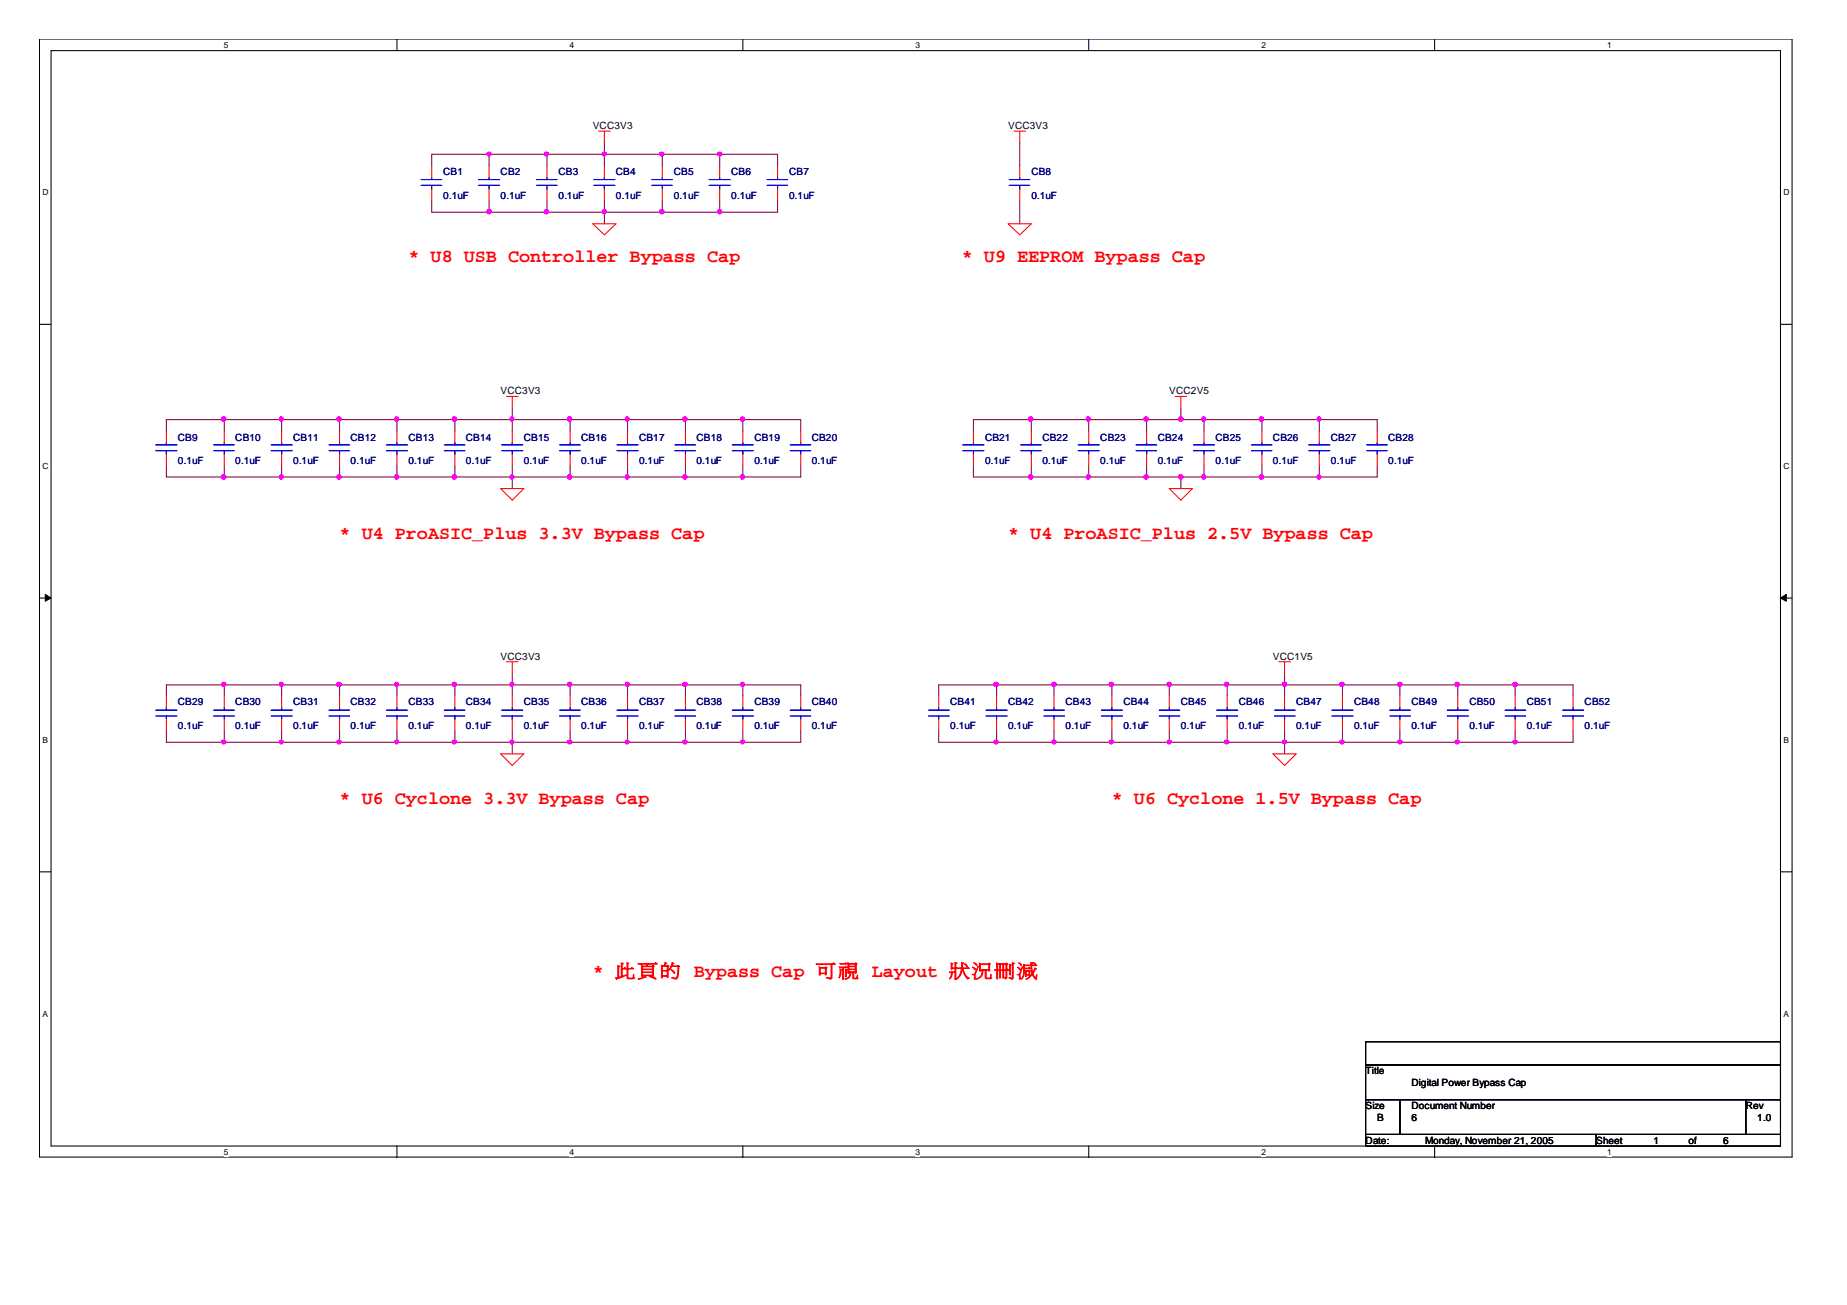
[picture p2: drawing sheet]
<svg xmlns="http://www.w3.org/2000/svg" width="297mm" height="210mm" viewBox="0 0 297 210" stroke-linecap="round" stroke-linejoin="round" font-family="sans-serif">
<path d="M6.3 6.3h281.9v179.8h-281.9zM8.2 8.1h278.1v176.2h-278.1z" fill="none" stroke="#000" stroke-width=".17"/>
<g fill="#fff">
<path d="M36 6.4h.7v1.6h-.7z"/>
<path d="M36 184.5h.7v1.5h-.7z"/>
</g>
<path d="M63.8 6.3v1.8M63.8 184.3v1.9" fill="none" stroke="#000" stroke-width=".17"/>
<g fill="#fff">
<path d="M91.6 6.4h.8v1.6h-.8z"/>
<path d="M91.6 184.5h.8v1.5h-.8z"/>
</g>
<path d="M119.5 6.3v1.8M119.5 184.3v1.9" fill="none" stroke="#000" stroke-width=".17"/>
<g fill="#fff">
<path d="M147.2 6.4h.8v1.6h-.8z"/>
<path d="M147.2 184.5h.8v1.5h-.8z"/>
</g>
<path d="M175.1 6.3v1.8M175.1 184.3v1.9" fill="none" stroke="#000" stroke-width=".17"/>
<g fill="#fff">
<path d="M202.9 6.4h.7v1.6h-.7z"/>
<path d="M202.9 184.5h.7v1.5h-.7z"/>
</g>
<path d="M230.7 6.3v1.8M230.7 184.3v1.9" fill="none" stroke="#000" stroke-width=".17"/>
<g fill="#fff">
<path d="M258.5 6.4h.7v1.6h-.7z"/>
<path d="M258.5 184.5h.7v1.5h-.7z"/>
<path d="M6.9 30.2h1v1.5h-1z"/>
<path d="M286.9 30.2h1v1.5h-1z"/>
<path d="M6.9 74.2h1v1.5h-1z"/>
<path d="M286.9 74.2h1v1.5h-1z"/>
</g>
<path d="M6.3 52.2h1.9M286.3 52.2h1.9" fill="none" stroke="#000" stroke-width=".17"/>
<g fill="#fff">
<path d="M6.9 118.2h.9v1.5h-.9z"/>
<path d="M286.9 118.2h.9v1.5h-.9z"/>
</g>
<path d="M6.3 96.2h1.9M286.3 96.2h1.9" fill="none" stroke="#000" stroke-width=".17"/>
<g fill="#000" stroke="#000" stroke-width=".16">
<path d="M7.3 95.6l.9 .6-.9 .5z" fill-rule="evenodd"/>
<path d="M286.3 96.2l1-.6v1.1z" fill-rule="evenodd"/>
</g>
<g fill="#fff">
<path d="M6.9 162.2h.9v1.6h-.9z"/>
<path d="M286.9 162.2h.9v1.6h-.9z"/>
</g>
<path d="M6.3 140.2h1.9M286.3 140.2h1.9M219.6 167.6h66.7v3.7h-66.7zM219.6 171.3h66.7v5.6h-66.7zM219.6 176.9h5.5v5.6h-5.5zM225.1 176.9h55.7v5.6h-55.7zM280.8 176.9h5.5v5.6h-5.5zM219.6 182.5h37.1v1.8h-37.1zM256.7 182.5h29.6v1.8h-29.6z" fill="none" stroke="#000" stroke-width=".17"/>
<g fill="none" stroke="#800040" stroke-width=".17">
<path d="M69.4 26.7v-1.9h55.7v1.9M69.4 32.3v1.8h55.7v-1.8M78.7 24.8v1.9M78.7 32.3v1.8M88 24.8v1.9M88 32.3v1.8M97.2 23v3.7M97.2 32.3v3.7M106.5 24.8v1.9M106.5 32.3v1.8M115.7 24.8v1.9M115.7 32.3v1.8"/>
<path d="M164 23v3.7M164 32.3v3.7M26.8 69.4v-1.9h102v1.9M26.8 74.9v1.8h102v-1.8M36.1 67.5v1.9M36.1 74.9v1.8M45.3 67.5v1.9M45.3 74.9v1.8M54.6 67.5v1.9M54.6 74.9v1.8M63.8 67.5v1.9M63.8 74.9v1.8"/>
<path d="M73.2 67.5v1.9M73.2 74.9v1.8M82.4 65.6v3.8M82.4 74.9v3.7M91.7 67.5v1.9M91.7 74.9v1.8M100.9 67.5v1.9M100.9 74.9v1.8M110.2 67.5v1.9M110.2 74.9v1.8M119.5 67.5v1.9M119.5 74.9v1.8"/>
<path d="M156.5 69.4v-1.9h65v1.9M156.5 74.9v1.8h65v-1.8M165.9 67.5v1.9M165.9 74.9v1.8M175.1 67.5v1.9M175.1 74.9v1.8M184.4 67.5v1.9M184.4 74.9v1.8M189.9 65.6v1.9M189.9 76.7v1.9M193.6 67.5v1.9M193.6 74.9v1.8"/>
<path d="M202.9 67.5v1.9M202.9 74.9v1.8M212.2 67.5v1.9M212.2 74.9v1.8M26.8 111.9v-1.7h102v1.7M26.8 117.5v1.9h102v-1.9M36.1 110.2v1.7M36.1 117.5v1.9M45.3 110.2v1.7M45.3 117.5v1.9M54.6 110.2v1.7M54.6 117.5v1.9"/>
<path d="M63.8 110.2v1.7M63.8 117.5v1.9M73.2 110.2v1.7M73.2 117.5v1.9M82.4 108.3v3.6M82.4 117.5v3.8M91.7 110.2v1.7M91.7 117.5v1.9M100.9 110.2v1.7M100.9 117.5v1.9M110.2 110.2v1.7M110.2 117.5v1.9"/>
<path d="M119.5 110.2v1.7M119.5 117.5v1.9M151 117.5v1.9h102v-1.9M151 111.9v-1.7h102v1.7M160.3 110.2v1.7M160.3 117.5v1.9M169.5 110.2v1.7M169.5 117.5v1.9M178.8 110.2v1.7M178.8 117.5v1.9M188 110.2v1.7M188 117.5v1.9"/>
<path d="M197.4 110.2v1.7M197.4 117.5v1.9M206.6 108.3v3.6M206.6 117.5v3.8M215.9 110.2v1.7M215.9 117.5v1.9M225.1 110.2v1.7M225.1 117.5v1.9M234.4 110.2v1.7M234.4 117.5v1.9M243.7 110.2v1.7M243.7 117.5v1.9"/>
</g>
<g fill="#f0f" stroke="#f0f" stroke-width=".17">
<circle cx="78.7" cy="24.8" r=".33"/>
<circle cx="106.4" cy="24.8" r=".33"/>
<circle cx="87.9" cy="24.8" r=".33"/>
<circle cx="97.2" cy="24.8" r=".33"/>
<circle cx="115.7" cy="24.8" r=".33"/>
<circle cx="78.6" cy="34" r=".35"/>
<circle cx="115.7" cy="34" r=".35"/>
<circle cx="106.4" cy="34" r=".35"/>
<circle cx="97.2" cy="34" r=".35"/>
<circle cx="87.9" cy="34" r=".35"/>
<circle cx="36" cy="67.4" r=".35"/>
<circle cx="45.2" cy="67.4" r=".33"/>
<circle cx="36" cy="76.7" r=".35"/>
<circle cx="73.1" cy="76.7" r=".35"/>
<circle cx="45.2" cy="76.7" r=".33"/>
<circle cx="100.8" cy="67.4" r=".33"/>
<circle cx="91.6" cy="67.4" r=".35"/>
<circle cx="110.1" cy="67.4" r=".35"/>
<circle cx="119.4" cy="67.4" r=".33"/>
<circle cx="91.6" cy="76.7" r=".35"/>
<circle cx="100.8" cy="76.7" r=".33"/>
<circle cx="110.1" cy="76.7" r=".35"/>
<circle cx="119.4" cy="76.7" r=".33"/>
<circle cx="54.5" cy="76.7" r=".35"/>
<circle cx="82.3" cy="76.7" r=".33"/>
<circle cx="63.8" cy="76.7" r=".33"/>
<circle cx="54.5" cy="67.4" r=".35"/>
<circle cx="73.1" cy="67.4" r=".35"/>
<circle cx="82.3" cy="67.4" r=".33"/>
<circle cx="63.8" cy="67.4" r=".33"/>
<circle cx="212.1" cy="76.7" r=".33"/>
<circle cx="184.3" cy="67.4" r=".35"/>
<circle cx="175" cy="76.7" r=".33"/>
<circle cx="184.3" cy="76.7" r=".35"/>
<circle cx="165.8" cy="76.7" r=".35"/>
<circle cx="165.8" cy="67.4" r=".35"/>
<circle cx="175" cy="67.4" r=".33"/>
<circle cx="193.6" cy="67.4" r=".33"/>
<circle cx="202.8" cy="67.4" r=".35"/>
<circle cx="212.1" cy="67.4" r=".33"/>
<circle cx="202.8" cy="76.7" r=".35"/>
<circle cx="193.6" cy="76.7" r=".33"/>
<circle cx="189.9" cy="76.7" r=".35"/>
<circle cx="189.9" cy="67.4" r=".35"/>
<circle cx="73.1" cy="119.3" r=".33"/>
<circle cx="45.2" cy="110.1" r=".33"/>
<circle cx="36" cy="110.1" r=".35"/>
<circle cx="36" cy="119.3" r=".33"/>
<circle cx="45.2" cy="119.3" r=".31"/>
<circle cx="100.8" cy="110.1" r=".33"/>
<circle cx="91.6" cy="110.1" r=".35"/>
<circle cx="110.1" cy="110.1" r=".35"/>
<circle cx="119.4" cy="110.1" r=".33"/>
<circle cx="91.6" cy="119.3" r=".33"/>
<circle cx="100.9" cy="119.3" r=".31"/>
<circle cx="110.2" cy="119.3" r=".33"/>
<circle cx="119.4" cy="119.3" r=".31"/>
<circle cx="82.3" cy="119.3" r=".31"/>
<circle cx="54.5" cy="119.3" r=".33"/>
<circle cx="63.8" cy="119.3" r=".31"/>
<circle cx="54.5" cy="110.1" r=".35"/>
<circle cx="82.3" cy="110.1" r=".33"/>
<circle cx="73.1" cy="110.1" r=".35"/>
<circle cx="63.8" cy="110.1" r=".33"/>
<circle cx="225.1" cy="119.3" r=".33"/>
<circle cx="197.3" cy="119.3" r=".33"/>
<circle cx="206.6" cy="110.1" r=".35"/>
<circle cx="188" cy="110.1" r=".35"/>
<circle cx="197.3" cy="110.1" r=".35"/>
<circle cx="178.7" cy="119.3" r=".33"/>
<circle cx="160.2" cy="110.1" r=".35"/>
<circle cx="169.5" cy="110.1" r=".35"/>
<circle cx="234.4" cy="119.3" r=".33"/>
<circle cx="243.7" cy="119.3" r=".33"/>
<circle cx="160.2" cy="119.3" r=".33"/>
<circle cx="188.1" cy="119.3" r=".33"/>
<circle cx="206.6" cy="119.3" r=".33"/>
<circle cx="169.5" cy="119.3" r=".33"/>
<circle cx="234.3" cy="110.1" r=".35"/>
<circle cx="243.7" cy="110.1" r=".35"/>
<circle cx="225.1" cy="110.1" r=".35"/>
<circle cx="215.8" cy="119.3" r=".33"/>
<circle cx="178.7" cy="110.1" r=".35"/>
<circle cx="215.8" cy="110.1" r=".35"/>
</g>
<g fill="none" stroke="#f00" stroke-width=".17">
<path d="M69.4 26.7v1.8M69.4 30.4v1.9M78.7 26.7v1.8M78.7 30.4v1.9M88 26.7v1.8M88 30.4v1.9M95.3 36h3.8l-1.9 1.8zM96.3 21.1h1.8M97.2 21.1v1.9M97.2 26.7v1.8M97.2 30.4v1.9M106.5 26.7v1.8"/>
<path d="M106.5 30.4v1.9M115.7 26.7v1.8M115.7 30.4v1.9M125.1 26.7v1.8M125.1 30.4v1.9M162.1 36h3.8l-1.9 1.8zM163.1 21.1h1.8M164 21.1v1.9M164 26.7v1.8M164 30.4v1.9M26.8 69.4v1.8M26.8 73.1v1.8"/>
<path d="M36.1 69.4v1.8M36.1 73.1v1.8M45.3 69.4v1.8M45.3 73.1v1.8M54.6 69.4v1.8M54.6 73.1v1.8M63.8 69.4v1.8M63.8 73.1v1.8M73.2 69.4v1.8M73.2 73.1v1.8M80.5 78.6h3.7l-1.8 1.8zM81.4 63.8h1.9"/>
<path d="M82.4 63.8v1.8M82.4 69.4v1.8M82.4 73.1v1.8M91.7 69.4v1.8M91.7 73.1v1.8M100.9 69.4v1.8M100.9 73.1v1.8M110.2 69.4v1.8M110.2 73.1v1.8M119.5 69.4v1.8M119.5 73.1v1.8M128.8 69.4v1.8"/>
<path d="M128.8 73.1v1.8M156.5 69.4v1.8M156.5 73.1v1.8M165.9 69.4v1.8M165.9 73.1v1.8M175.1 69.4v1.8M175.1 73.1v1.8M184.4 69.4v1.8M184.4 73.1v1.8M188 78.6h3.8l-1.9 1.8zM189 63.8h1.8M189.9 63.8v1.8"/>
<path d="M193.6 69.4v1.8M193.6 73.1v1.8M202.9 69.4v1.8M202.9 73.1v1.8M212.2 69.4v1.8M212.2 73.1v1.8M221.5 69.4v1.8M221.5 73.1v1.8M26.8 111.9v1.9M26.8 115.7v1.8M36.1 111.9v1.9M36.1 115.7v1.8"/>
<path d="M45.3 111.9v1.9M45.3 115.7v1.8M54.6 111.9v1.9M54.6 115.7v1.8M63.8 111.9v1.9M63.8 115.7v1.8M73.2 111.9v1.9M73.2 115.7v1.8M81.4 106.4h1.9M82.4 106.4v1.9M82.4 111.9v1.9M82.4 115.7v1.8"/>
<path d="M91.7 111.9v1.9M91.7 115.7v1.8M100.9 111.9v1.9M100.9 115.7v1.8M110.2 111.9v1.9M110.2 115.7v1.8M119.5 111.9v1.9M119.5 115.7v1.8M128.8 111.9v1.9M128.8 115.7v1.8M151 111.9v1.9M151 115.7v1.8"/>
<path d="M160.3 111.9v1.9M160.3 115.7v1.8M169.5 111.9v1.9M169.5 115.7v1.8M178.8 111.9v1.9M178.8 115.7v1.8M188 111.9v1.9M188 115.7v1.8M197.4 111.9v1.9M197.4 115.7v1.8M205.7 106.4h1.8M206.6 106.4v1.9"/>
<path d="M206.6 111.9v1.9M206.6 115.7v1.8M215.9 111.9v1.9M215.9 115.7v1.8M225.1 111.9v1.9M225.1 115.7v1.8M234.4 111.9v1.9M234.4 115.7v1.8M243.7 111.9v1.9M243.7 115.7v1.8M253 111.9v1.9M253 115.7v1.8"/>
<path d="M80.5 121.3h3.7l-1.8 1.8zM204.7 121.3h3.7l-1.8 1.8z"/>
</g>
<g fill="none" stroke="#00f" stroke-width=".17">
<path d="M67.7 29.8h3.3M67.7 28.9h3.3M69.4 28.5v.4M69.4 29.8v.6M77 29.8h3.3M77 28.9h3.3M78.7 28.5v.4M78.7 29.8v.6M86.3 29.8h3.3M86.3 28.9h3.3M88 28.5v.4M88 29.8v.6"/>
<path d="M95.5 29.8h3.4M95.5 28.9h3.4M97.2 28.5v.4M97.2 29.8v.6M104.8 29.8h3.3M104.8 28.9h3.3M106.5 28.5v.4M106.5 29.8v.6M114 29.8h3.4M114 28.9h3.4M115.7 28.5v.4M115.7 29.8v.6"/>
<path d="M123.4 29.8h3.3M123.4 28.9h3.3M125.1 28.5v.4M125.1 29.8v.6M162.3 29.8h3.3M162.3 28.9h3.3M164 28.5v.4M164 29.8v.6M25.1 72.5h3.3M25.1 71.6h3.3M26.8 71.2v.4M26.8 72.5v.6"/>
<path d="M34.4 72.5h3.3M34.4 71.6h3.3M36.1 71.2v.4M36.1 72.5v.6M43.6 72.5h3.4M43.6 71.6h3.4M45.3 71.2v.4M45.3 72.5v.6M52.9 72.5h3.3M52.9 71.6h3.3M54.6 71.2v.4M54.6 72.5v.6"/>
<path d="M62.1 72.5h3.4M62.1 71.6h3.4M63.8 71.2v.4M63.8 72.5v.6M71.5 72.5h3.3M71.5 71.6h3.3M73.2 71.2v.4M73.2 72.5v.6M80.7 72.5h3.4M80.7 71.6h3.4M82.4 71.2v.4M82.4 72.5v.6"/>
<path d="M90 72.5h3.3M90 71.6h3.3M91.7 71.2v.4M91.7 72.5v.6M99.2 72.5h3.4M99.2 71.6h3.4M100.9 71.2v.4M100.9 72.5v.6M108.5 72.5h3.3M108.5 71.6h3.3M110.2 71.2v.4M110.2 72.5v.6"/>
<path d="M117.8 72.5h3.4M117.8 71.6h3.4M119.5 71.2v.4M119.5 72.5v.6M127.1 72.5h3.3M127.1 71.6h3.3M128.8 71.2v.4M128.8 72.5v.6M154.9 72.5h3.3M154.9 71.6h3.3M156.5 71.2v.4M156.5 72.5v.6"/>
<path d="M164.2 72.5h3.3M164.2 71.6h3.3M165.9 71.2v.4M165.9 72.5v.6M173.4 72.5h3.4M173.4 71.6h3.4M175.1 71.2v.4M175.1 72.5v.6M182.7 72.5h3.3M182.7 71.6h3.3M184.4 71.2v.4M184.4 72.5v.6"/>
<path d="M191.9 72.5h3.4M191.9 71.6h3.4M193.6 71.2v.4M193.6 72.5v.6M201.3 72.5h3.3M201.3 71.6h3.3M202.9 71.2v.4M202.9 72.5v.6M210.5 72.5h3.4M210.5 71.6h3.4M212.2 71.2v.4M212.2 72.5v.6"/>
<path d="M219.8 72.5h3.3M219.8 71.6h3.3M221.5 71.2v.4M221.5 72.5v.6M25.1 115.2h3.3M25.1 114.2h3.3M26.8 113.8v.4M26.8 115.2v.5M34.4 115.2h3.3M34.4 114.2h3.3M36.1 113.8v.4M36.1 115.2v.5"/>
<path d="M43.6 115.2h3.4M43.6 114.2h3.4M45.3 113.8v.4M45.3 115.2v.5M52.9 115.2h3.3M52.9 114.2h3.3M54.6 113.8v.4M54.6 115.2v.5M62.1 115.2h3.4M62.1 114.2h3.4M63.8 113.8v.4M63.8 115.2v.5"/>
<path d="M71.5 115.2h3.3M71.5 114.2h3.3M73.2 113.8v.4M73.2 115.2v.5M80.7 115.2h3.4M80.7 114.2h3.4M82.4 113.8v.4M82.4 115.2v.5M90 115.2h3.3M90 114.2h3.3M91.7 113.8v.4M91.7 115.2v.5"/>
<path d="M99.2 115.2h3.4M99.2 114.2h3.4M100.9 113.8v.4M100.9 115.2v.5M108.5 115.2h3.3M108.5 114.2h3.3M110.2 113.8v.4M110.2 115.2v.5M117.8 115.2h3.4M117.8 114.2h3.4M119.5 113.8v.4M119.5 115.2v.5"/>
<path d="M127.1 115.2h3.3M127.1 114.2h3.3M128.8 113.8v.4M128.8 115.2v.5M149.4 115.2h3.3M149.4 114.2h3.3M151 113.8v.4M151 115.2v.5M158.6 115.2h3.4M158.6 114.2h3.4M160.3 113.8v.4M160.3 115.2v.5"/>
<path d="M167.9 115.2h3.3M167.9 114.2h3.3M169.5 113.8v.4M169.5 115.2v.5M177.1 115.2h3.4M177.1 114.2h3.4M178.8 113.8v.4M178.8 115.2v.5M186.4 115.2h3.3M186.4 114.2h3.3M188 113.8v.4M188 115.2v.5"/>
<path d="M195.7 115.2h3.4M195.7 114.2h3.4M197.4 113.8v.4M197.4 115.2v.5M205 115.2h3.3M205 114.2h3.3M206.6 113.8v.4M206.6 115.2v.5M214.2 115.2h3.4M214.2 114.2h3.4M215.9 113.8v.4M215.9 115.2v.5"/>
<path d="M223.5 115.2h3.3M223.5 114.2h3.3M225.1 113.8v.4M225.1 115.2v.5M232.7 115.2h3.4M232.7 114.2h3.4M234.4 113.8v.4M234.4 115.2v.5M242.1 115.2h3.3M242.1 114.2h3.3M243.7 113.8v.4M243.7 115.2v.5"/>
<path d="M251.3 115.2h3.4M251.3 114.2h3.4M253 113.8v.4M253 115.2v.5"/>
</g>
<g font-size="3" fill="#f00">
<text x="65.7" y="42.1">* U8 USB Controller Bypass Cap</text>
<text x="154.7" y="42.1">* U9 EEPROM Bypass Cap</text>
<text x="54.6" y="86.6">* U4 ProASIC_Plus 3.3V Bypass Cap</text>
<text x="162.1" y="86.6">* U4 ProASIC_Plus 2.5V Bypass Cap</text>
<text x="54.6" y="129.3">* U6 Cyclone 3.3V Bypass Cap</text>
<text x="178.8" y="129.3">* U6 Cyclone 1.5V Bypass Cap</text>
<text x="95.3" y="157.1">* 此Bypass Cap 可</text>
<text x="102.5" y="157.1">頁</text>
<text x="106.2" y="157.1">的</text>
<text x="134.8" y="157.1">視</text>
<text x="140.2" y="157.1">Layout 狀</text>
<text x="156.3" y="157.1">況</text>
<text x="159.9" y="157.1">刪</text>
<text x="163.6" y="157.1">減</text>
</g>
<g font-size="1.6">
<text x="95.3" y="20.8">VCC3V3</text>
<text x="162.1" y="20.8">VCC3V3</text>
<text x="80.5" y="63.4">VCC3V3</text>
<text x="188" y="63.4">VCC2V5</text>
<text x="80.5" y="106.1">VCC3V3</text>
<text x="204.7" y="106.1">VCC1V5</text>
<text x="219.6" y="172.8">Title</text>
<text x="219.6" y="178.4">Size</text>
<text x="227" y="178.4">Document Number</text>
<text x="227" y="174.7">Digital Power Bypass Cap</text>
<text x="280.8" y="178.4">Rev</text>
<text x="219.6" y="184">Date:</text>
<text x="221.5" y="180.3">B</text>
<text x="227" y="180.3">6</text>
<text x="229.2" y="184">Monday, November 21, 2005</text>
<text x="256.7" y="184">Sheet</text>
<text x="265.9" y="184">1</text>
<text x="271.5" y="184">of</text>
<text x="277.1" y="184">6</text>
<text x="282.6" y="180.3">1.0</text>
</g>
<g font-size="1.6" fill="#000080">
<text x="71.3" y="28.2">CB1</text>
<text x="80.5" y="28.2">CB2</text>
<text x="89.8" y="28.2">CB3</text>
<text x="99.1" y="28.2">CB4</text>
<text x="108.4" y="28.2">CB5</text>
<text x="117.6" y="28.2">CB6</text>
<text x="126.9" y="28.2">CB7</text>
<text x="165.9" y="28.2">CB8</text>
<text x="71.3" y="31.9">0.1uF</text>
<text x="80.5" y="31.9">0.1uF</text>
<text x="89.8" y="31.9">0.1uF</text>
<text x="99.1" y="31.9">0.1uF</text>
<text x="108.4" y="31.9">0.1uF</text>
<text x="117.6" y="31.9">0.1uF</text>
<text x="126.9" y="31.9">0.1uF</text>
<text x="165.9" y="31.9">0.1uF</text>
<text x="28.6" y="70.9">CB9</text>
<text x="37.8" y="70.9">CB10</text>
<text x="47.2" y="70.9">CB11</text>
<text x="56.4" y="70.9">CB12</text>
<text x="65.7" y="70.9">CB13</text>
<text x="74.9" y="70.9">CB14</text>
<text x="84.2" y="70.9">CB15</text>
<text x="93.5" y="70.9">CB16</text>
<text x="102.8" y="70.9">CB17</text>
<text x="112" y="70.9">CB18</text>
<text x="121.3" y="70.9">CB19</text>
<text x="130.6" y="70.9">CB20</text>
<text x="158.4" y="70.9">CB21</text>
<text x="167.6" y="70.9">CB22</text>
<text x="177" y="70.9">CB23</text>
<text x="186.2" y="70.9">CB24</text>
<text x="195.5" y="70.9">CB25</text>
<text x="204.7" y="70.9">CB26</text>
<text x="214" y="70.9">CB27</text>
<text x="223.3" y="70.9">CB28</text>
<text x="28.6" y="74.6">0.1uF</text>
<text x="37.8" y="74.6">0.1uF</text>
<text x="47.2" y="74.6">0.1uF</text>
<text x="56.4" y="74.6">0.1uF</text>
<text x="65.7" y="74.6">0.1uF</text>
<text x="74.9" y="74.6">0.1uF</text>
<text x="84.2" y="74.6">0.1uF</text>
<text x="93.5" y="74.6">0.1uF</text>
<text x="102.8" y="74.6">0.1uF</text>
<text x="112" y="74.6">0.1uF</text>
<text x="121.3" y="74.6">0.1uF</text>
<text x="130.6" y="74.6">0.1uF</text>
<text x="158.4" y="74.6">0.1uF</text>
<text x="167.6" y="74.6">0.1uF</text>
<text x="177" y="74.6">0.1uF</text>
<text x="186.2" y="74.6">0.1uF</text>
<text x="195.5" y="74.6">0.1uF</text>
<text x="204.7" y="74.6">0.1uF</text>
<text x="214" y="74.6">0.1uF</text>
<text x="223.3" y="74.6">0.1uF</text>
<text x="28.6" y="113.5">CB29</text>
<text x="37.8" y="113.5">CB30</text>
<text x="47.2" y="113.5">CB31</text>
<text x="56.4" y="113.5">CB32</text>
<text x="65.7" y="113.5">CB33</text>
<text x="74.9" y="113.5">CB34</text>
<text x="84.2" y="113.5">CB35</text>
<text x="93.5" y="113.5">CB36</text>
<text x="102.8" y="113.5">CB37</text>
<text x="112" y="113.5">CB38</text>
<text x="121.3" y="113.5">CB39</text>
<text x="130.6" y="113.5">CB40</text>
<text x="152.8" y="113.5">CB41</text>
<text x="162.1" y="113.5">CB42</text>
<text x="171.4" y="113.5">CB43</text>
<text x="180.7" y="113.5">CB44</text>
<text x="189.9" y="113.5">CB45</text>
<text x="199.2" y="113.5">CB46</text>
<text x="208.4" y="113.5">CB47</text>
<text x="217.8" y="113.5">CB48</text>
<text x="227" y="113.5">CB49</text>
<text x="236.3" y="113.5">CB50</text>
<text x="245.5" y="113.5">CB51</text>
<text x="254.8" y="113.5">CB52</text>
<text x="28.6" y="117.2">0.1uF</text>
<text x="37.8" y="117.2">0.1uF</text>
<text x="47.2" y="117.2">0.1uF</text>
<text x="56.4" y="117.2">0.1uF</text>
<text x="65.7" y="117.2">0.1uF</text>
<text x="74.9" y="117.2">0.1uF</text>
<text x="84.2" y="117.2">0.1uF</text>
<text x="93.5" y="117.2">0.1uF</text>
<text x="102.8" y="117.2">0.1uF</text>
<text x="112" y="117.2">0.1uF</text>
<text x="121.3" y="117.2">0.1uF</text>
<text x="130.6" y="117.2">0.1uF</text>
<text x="152.8" y="117.2">0.1uF</text>
<text x="162.1" y="117.2">0.1uF</text>
<text x="171.4" y="117.2">0.1uF</text>
<text x="180.7" y="117.2">0.1uF</text>
<text x="189.9" y="117.2">0.1uF</text>
<text x="199.2" y="117.2">0.1uF</text>
<text x="208.4" y="117.2">0.1uF</text>
<text x="217.8" y="117.2">0.1uF</text>
<text x="227" y="117.2">0.1uF</text>
<text x="236.3" y="117.2">0.1uF</text>
<text x="245.5" y="117.2">0.1uF</text>
<text x="254.8" y="117.2">0.1uF</text>
</g>
<g font-size="1.4">
<text x="36" y="7.7">5</text>
<text x="91.6" y="7.7">4</text>
<text x="147.2" y="7.7">3</text>
<text x="202.9" y="7.7">2</text>
<text x="258.5" y="7.7">1</text>
<text x="6.9" y="31.4">D</text>
<text x="286.9" y="31.4">D</text>
<text x="6.9" y="75.5">C</text>
<text x="286.9" y="75.5">C</text>
<text x="6.9" y="119.5">B</text>
<text x="286.9" y="119.5">B</text>
<text x="6.9" y="163.5">A</text>
<text x="286.9" y="163.5">A</text>
<text x="36" y="185.8">5</text>
<text x="91.6" y="185.8">4</text>
<text x="147.2" y="185.8">3</text>
<text x="202.9" y="185.8">2</text>
<text x="258.5" y="185.8">1</text>
</g>
</svg>
